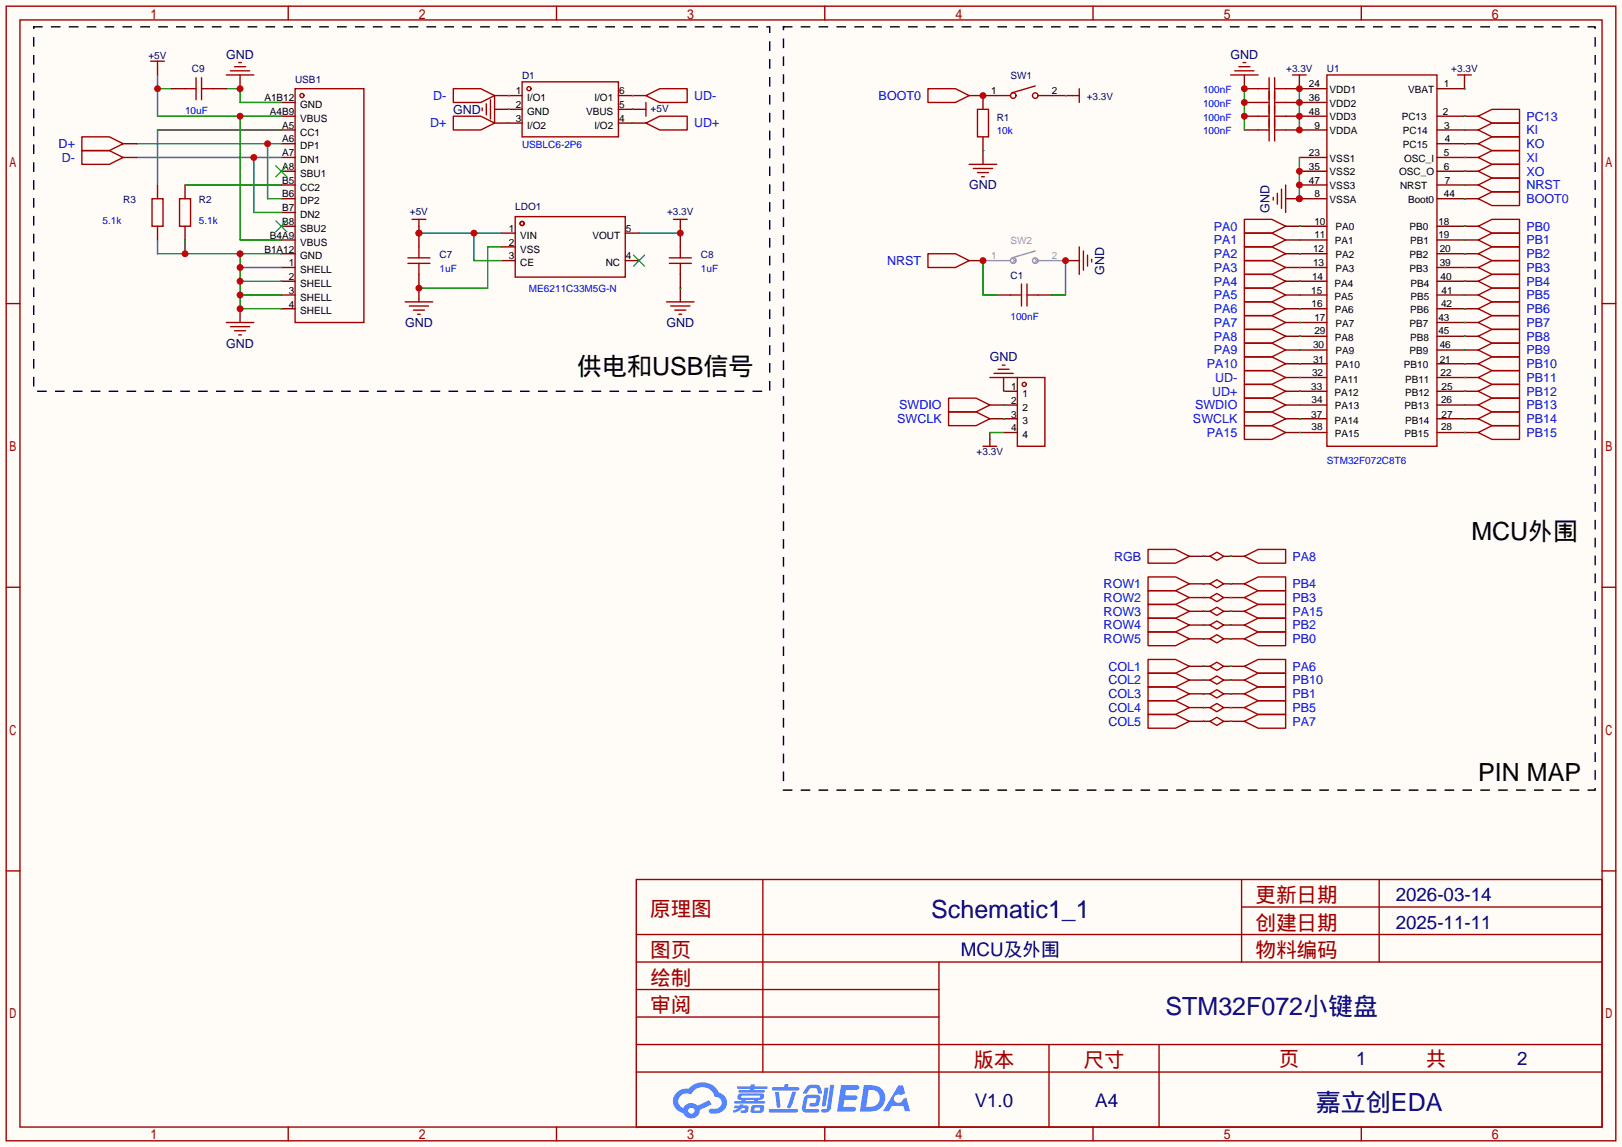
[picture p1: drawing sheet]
<svg xmlns="http://www.w3.org/2000/svg" width="299mm" height="212mm" viewBox="0 0 299 212" stroke-linecap="round" stroke-linejoin="round" font-family="sans-serif">
<path d="M0 0h299.5v211.8h-299.5z" fill="#fffcf7"/>
<g fill="none" stroke="#a10000" stroke-width=".25">
<path d="M1.1 1.1h297.2v209.6h-297.2zM3.7 3.7h292.1v204.5h-292.1zM53.2 1.1v2.6M102.7 1.1v2.6M152.3 1.1v2.6M201.8 1.1v2.6M251.3 1.1v2.6M1.1 56.1h2.6M295.8 56.1h2.5M1.1 108.5h2.6M295.8 108.5h2.5M1.1 160.8h2.6"/>
<path d="M117.5 162.4h178.3v45.8h-178.3zM117.5 177.7h178.3M117.5 172.6h178.3M140.8 162.4v35.6M173.4 177.7v30.5M229.2 162.4v15.3M229.2 167.5h66.6M254.6 162.4v15.3M295.8 160.8h2.5M117.5 182.8h55.9M117.5 198h178.3M117.5 192.9h178.3"/>
<path d="M117.5 187.8h55.9M193.7 192.9v15.3M214 192.9v15.3M53.2 208.2v2.5M102.7 208.2v2.5M152.3 208.2v2.5M201.8 208.2v2.5M251.3 208.2v2.5"/>
</g>
<g fill="#5487ff">
<path d="M155.3 200.4h2.1a.97 .97 0 0 1 1.3 .4 .53 .53 0 0 1-.7 .5h-1.8l-.2 1h1.9a.43 .43 0 0 1 .4 .5 .43 .43 0 0 1-.5 .3h-1.9l-.2 1.3h1.7a.45 .45 0 0 1 .6 .2 .45 .45 0 0 1-.2 .6l-3.2 .1z"/>
<path d="M165.9 200.5h.8l.4 1.4-.7 .4a.82 .82 0 0 0-1.2 .1 .82 .82 0 0 0 .1 1.1 .82 .82 0 0 0 1.2 0l.2-.5 .6-.3 .7 2.5h-.9l-.3-1h-2.1l-.6 1h-1.1z"/>
<path d="M152.2 200.9h.8l-.5 3.2a.36 .36 0 0 1-.4 .3 .36 .36 0 0 1-.3-.4z"/>
<path d="M153.3 200.4h.7l-.6 4.3a1.13 1.13 0 0 1-1.8 .6l.2-.4 .7-.1 .2-.2z"/>
<path d="M149 200.7l.6-.4h1a.77 .77 0 0 1 .9 .6l.3 .9-.2 .2h-.5l-.4-1h-.9a1.3 1.3 0 0 0-.8 .9l-.6 .1-.2-.2z"/>
<path d="M148.6 202.5l.5-.3h1.7a.66 .66 0 0 1 .6 .9l-.1 .4a.81 .81 0 0 1-.9 .9h-.7a.32 .32 0 0 1-.3-.4 .32 .32 0 0 1 .4-.3h.7l.3-.9-1.7 .1-.3 1.9h2.1a.32 .32 0 0 1 .4 .4 .32 .32 0 0 1-.4 .3l-2.3-.1-.5-.3v-.5z"/>
<path d="M142 204.8h5a.33 .33 0 0 1 .3 .4 .33 .33 0 0 1-.3 .3h-4.9l-.2-.2z"/>
<path d="M146.3 201.6h.7l-1 2.9a.36 .36 0 0 1-.4 .2 .36 .36 0 0 1-.3-.3z"/>
<path d="M143.1 201.7h.7l.3 2.6a.34 .34 0 0 1-.3 .3 .34 .34 0 0 1-.4-.2z"/>
<path d="M142.6 200.8h2.2l.1-.4 .1-.2h.6l-.1 .6h1.8a.32 .32 0 0 1 .3 .3 .32 .32 0 0 1-.4 .3h-4.5l-.1-.1z"/>
<path d="M135.6 204.2h.9l.1-.2 .7-.1-.1 .3h.9a.82 .82 0 0 1-.6 1.3h-.7v-.4l.7-.1v-.3h-.5l-.5 .4-1 .4-.2-.4 1-.4h-.8z"/>
<path d="M136.1 200.6h2.5v-.3h.8l-.1 .3h2.2l.2 .3-.2 .2h-2.3v.3h1.8l.2 .2-.2 .2h-4.5l-.2-.2 .1-.2h2l.1-.3h-2.3l-.1-.2z"/>
<path d="M159.5 200.4l-.7 4.9h1.6a2.47 2.47 0 0 0 2.9-1.7 2.47 2.47 0 0 0-1.4-3zM160.4 201.3a1.61 1.61 0 0 1 2 1.4 1.61 1.61 0 0 1-1.8 1.7h-.7z"/>
<path d="M136.3 202.2a.55 .55 0 0 0-.2 .7 .55 .55 0 0 0 .7 .2l.1 .3h-1.3v.4h5.5l.2-.2-.2-.2h-1.2l.2-.3a.7 .7 0 0 0 .8-.2 .7 .7 0 0 0 0-.9h-4.1zM136.9 202.4h3.3l.2 .1-.2 .2h-3.2l-.2-.1zM137.6 203.1h1.7l-.2 .3h-1.4z"/>
<path d="M138.8 204.3a1.05 1.05 0 0 0-.1 1.2 2.91 2.91 0 0 0 2.2-.2 .98 .98 0 0 0 0-1.2h-1.6zM139.4 204.6l.8-.1 .1 .1v.3l-.2 .2h-.8z"/>
<path d="M125 201.7a2.23 2.23 0 0 0-.7 2.3 2.23 2.23 0 0 0 1.8 1.6 1.58 1.58 0 0 0 1.8 .9 1.58 1.58 0 0 0 1.3-1.5l2.2-1-.5-.8-2.1 1a1.65 1.65 0 0 0-2.6 .5 1.45 1.45 0 0 1-.8-2 1.45 1.45 0 0 1 2-.7l.2 .1a2.3 2.3 0 0 1 2.3-1.3 2.3 2.3 0 0 1 2.1 1.7 1.12 1.12 0 0 1 1.2 1.1 1.12 1.12 0 0 1-1.1 1.2h-.7a.45 .45 0 0 0-.6 .3 .45 .45 0 0 0 .5 .6 2.26 2.26 0 0 0 2.9-2.5 2.04 2.04 0 0 0-1.5-1.4 3.3 3.3 0 0 0-5.5-.7l-1.2 .1zM127.1 205.2a.57 .57 0 0 1 1.1 0 .57 .57 0 0 1-1.1 0z"/>
</g>
<g fill="none" stroke="#870000" stroke-width=".25">
<path d="M239.9 16.4h5.1M239.9 18.9h5.1M265.3 16.4h5.1M239.9 21.5h5.1M239.9 24h5.1M239.9 34.2h5.1M239.9 36.7h5.1M239.9 29.1h5.1M239.9 31.6h5.1M265.3 21.5h5.1M265.3 24h5.1M265.3 26.5h5.1"/>
<path d="M265.3 34.2h5.1M265.3 36.7h5.1M265.3 29.1h5.1M265.3 31.6h5.1M239.9 41.8h5.1M239.9 44.3h5.1M239.9 46.9h5.1M239.9 49.4h5.1M239.9 51.9h5.1M239.9 54.5h5.1M239.9 57h5.1M239.9 59.6h5.1"/>
<path d="M265.3 41.8h5.1M265.3 44.3h5.1M265.3 46.9h5.1M265.3 49.4h5.1M265.3 51.9h5.1M265.3 54.5h5.1M265.3 57h5.1M265.3 59.6h5.1M239.9 62.1h5.1M239.9 64.6h5.1M239.9 67.2h5.1M239.9 69.7h5.1"/>
<path d="M239.9 72.3h5.1M239.9 74.8h5.1M239.9 77.3h5.1M239.9 79.9h5.1M265.3 62.1h5.1M265.3 64.6h5.1M265.3 67.2h5.1M265.3 69.7h5.1M265.3 72.3h5.1M265.3 74.8h5.1M265.3 77.3h5.1M265.3 79.9h5.1"/>
</g>
<path d="M245 13.8h20.3v68.6h-20.3z" fill="none" stroke="#a10000" stroke-width=".25"/>
<path d="M239.9 29.1v7.6" fill="none" stroke="#008700" stroke-width=".25"/>
<g fill="#c00">
<circle cx="239.9" cy="31.6" r=".63"/>
<circle cx="239.9" cy="34.2" r=".63"/>
<circle cx="239.9" cy="36.7" r=".63"/>
</g>
<path d="M237.4 36.7h2.5" fill="none" stroke="#870000" stroke-width=".25"/>
<circle cx="239.9" cy="36.7" r=".63" fill="#c00"/>
<g fill="none" stroke="#a10000" stroke-width=".25">
<path d="M171.3 16.4h5.1l2.5 1.3-2.5 1.2h-5.1zM184 17.7h2.6M191.1 15.9l-4.3 1.2M191.6 17.7h2.6M198 17.7h1.3M199.3 16.4v2.5M238.6 13.8h2.6M239.9 13.8v1.3M269.1 13.8h2.6M270.4 13.8v1.3M178.9 30.4h5.1M179.7 31.1h3.6"/>
<path d="M180.5 31.9h2M181.2 32.6h.5M235.1 36.4v.6M235.8 35.7v2M236.6 34.9v3.6M237.4 34.2v5M272.9 34.2l2.6-1.3h5v2.5h-5zM272.9 36.7l2.6-1.3h5v2.6h-5zM272.9 29.1l2.6-1.3h5v2.6h-5zM272.9 31.6l2.6-1.2h5v2.5h-5zM272.9 26.5l2.6-1.2h5v2.5h-5zM272.9 24l2.6-1.3h5v2.6h-5z"/>
<path d="M272.9 21.5l2.6-1.3h5v2.5h-5zM171.3 46.9h5.1l2.5 1.2-2.5 1.3h-5.1zM186.6 54.5h2M188.6 52.5v4M189.6 52.5v4M189.6 54.5h2M199.3 45.6v5.1M200 46.4v3.5M200.8 47.1v2M201.5 47.9v.5M229.7 68.5h5.1l2.6 1.2-2.6 1.3h-5.1zM229.7 71h5.1l2.6 1.3-2.6 1.2h-5.1z"/>
<path d="M229.7 73.5h5.1l2.6 1.3-2.6 1.3h-5.1zM229.7 76.1h5.1l2.6 1.2-2.6 1.3h-5.1zM229.7 78.6h5.1l2.6 1.3-2.6 1.3h-5.1z"/>
<circle cx="187.1" cy="17.7" r=".51"/>
<circle cx="191.1" cy="17.7" r=".51"/>
</g>
<g fill="none" stroke="#870000" stroke-width=".25">
<path d="M178.9 17.7h5.1M181.5 17.7v2.5M194.2 17.7h3.8M239.9 15.1v1.3M270.4 15.1v1.3M181.5 25.3v5.1M270.4 34.2h2.5M270.4 36.7h2.5M270.4 29.1h2.5M270.4 31.6h2.5M270.4 26.5h2.5M270.4 24h2.5"/>
<path d="M270.4 21.5h2.5M178.9 48.1h2.6M184 54.5h2.6M191.6 54.5h2.6M196.7 48.1h2.6M237.4 69.7h2.5M237.4 72.3h2.5M237.4 74.8h2.5M237.4 77.3h2.5M237.4 79.9h2.5"/>
</g>
<g fill="none" stroke="#008700" stroke-width=".25">
<path d="M181.5 17.7h.1M239.9 16.4v7.6M270.4 16.4h.1M270.4 34.2h.1M270.4 36.7h.1M270.4 29.1h.1M270.4 31.6h.1M270.4 26.5h.1M270.4 24h.1M270.4 21.5h.1M181.5 48.1v6.4h2.5M196.7 48.1v6.4h-2.5"/>
<path d="M239.9 69.7h.1M239.9 72.3h.1M239.9 74.8h.1M239.9 77.3h.1M239.9 79.9h.1"/>
</g>
<circle cx="181.5" cy="17.7" r=".63" fill="#c00"/>
<path d="M234.3 14.4v4M235.3 16.4h2.1M235.3 14.4v4M180.5 20.2h2v5.1h-2z" fill="none" stroke="#a10000" stroke-width=".25"/>
<path d="M196.7 17.7h.1M181.5 27.8h.1" fill="none" stroke="#008700" stroke-width=".25"/>
<path d="M229.7 16.4h2.6M237.4 16.4h2.5" fill="none" stroke="#870000" stroke-width=".25"/>
<circle cx="239.9" cy="16.4" r=".63" fill="#c00"/>
<path d="M232.3 16.4h2M234.3 16.9v4.1M235.3 18.9h2.1M235.3 16.9v4.1" fill="none" stroke="#a10000" stroke-width=".25"/>
<path d="M229.7 18.9h2.6M237.4 18.9h2.5" fill="none" stroke="#870000" stroke-width=".25"/>
<circle cx="239.9" cy="18.9" r=".63" fill="#c00"/>
<path d="M232.3 18.9h2M234.3 19.4v4.1M235.3 19.4v4.1M235.3 21.5h2.1" fill="none" stroke="#a10000" stroke-width=".25"/>
<path d="M229.7 21.5h2.6M237.4 21.5h2.5" fill="none" stroke="#870000" stroke-width=".25"/>
<circle cx="239.9" cy="21.5" r=".63" fill="#c00"/>
<path d="M232.3 21.5h2M234.3 22v4M235.3 24h2.1M235.3 22v4" fill="none" stroke="#a10000" stroke-width=".25"/>
<path d="M229.7 24h2.6M237.4 24h2.5" fill="none" stroke="#870000" stroke-width=".25"/>
<circle cx="239.9" cy="24" r=".63" fill="#c00"/>
<path d="M227.2 13.8h5.1M228 13.1h3.5M228.7 12.3h2.1M229.5 11.6h.5M232.3 24h2" fill="none" stroke="#a10000" stroke-width=".25"/>
<path d="M229.7 13.8v2.6" fill="none" stroke="#870000" stroke-width=".25"/>
<path d="M229.7 16.4v7.6" fill="none" stroke="#008700" stroke-width=".25"/>
<g fill="#c00">
<circle cx="229.7" cy="18.9" r=".63"/>
<circle cx="229.7" cy="16.4" r=".63"/>
<circle cx="229.7" cy="21.5" r=".63"/>
</g>
<g fill="none" stroke="#a10000" stroke-width=".25">
<path d="M76.1 40.5h2.5M77.3 40.5v1.3M95.1 40h20.3v11.2h-20.3z"/>
<circle cx="96.4" cy="41.3" r=".38"/>
</g>
<path d="M77.3 41.8v1.3M92.6 43.1h2.5M92.6 45.6h2.5M92.6 48.1h2.5M115.4 43.1h2.6M115.4 48.1h2.6" fill="none" stroke="#870000" stroke-width=".25"/>
<path d="M117 47.1l2 2M119 47.1l-2 2" fill="none" stroke="#3c3" stroke-width=".25"/>
<path d="M77.3 43.1h15.3M87.5 43.1v5h5.1" fill="none" stroke="#008700" stroke-width=".25"/>
<g fill="#c00">
<circle cx="87.5" cy="43.1" r=".63"/>
<circle cx="77.3" cy="43.1" r=".63"/>
</g>
<path d="M41.8 16.4h2.5v2.5h7.6M92.6 45.6h-2.6v7.6h-12.7M118 43.1h7.6" fill="none" stroke="#008700" stroke-width=".25"/>
<g fill="none" stroke="#870000" stroke-width=".25">
<path d="M29.1 12.6v1.2M44.3 13.8v2.6M51.9 18.9h2.6M22.7 26.5h2.6M22.7 29.1h2.6M29.1 34.2v2.5M34.2 34.2v2.5M51.9 21.5h2.6M51.9 24h2.6M51.9 26.5h2.6M51.9 29.1h2.6M51.9 31.6h2.6"/>
<path d="M51.9 34.2h2.6M51.9 36.7h2.6M51.9 39.2h2.6M29.1 41.8v2.5M34.2 41.8v2.5M44.3 57v2.6M51.9 41.8h2.6M51.9 44.3h2.6M51.9 46.9h2.6M51.9 49.4h2.6M51.9 51.9h2.6M51.9 54.5h2.6"/>
<path d="M51.9 57h2.6M77.3 53.2v2.6M125.6 41.8v1.3M125.6 53.2v2.6"/>
</g>
<g fill="none" stroke="#a10000" stroke-width=".25">
<path d="M27.8 11.3h2.6M29.1 11.3v1.3M41.8 13.8h5.1M42.5 13.1h3.6M43.3 12.3h2M44.1 11.6h.5M54.5 16.4h12.7v43.2h-12.7zM15.1 25.3h5.1l2.5 1.2-2.5 1.3h-5.1zM15.1 27.8h5.1l2.5 1.3-2.5 1.3h-5.1zM28.1 36.7h2v5.1h-2zM33.1 36.7h2.1v5.1h-2.1zM41.8 59.6h5.1"/>
<path d="M74.8 55.8h5.1M75.6 56.5h3.5M76.3 57.3h2.1M77.1 58h.5M123.1 55.8h5M123.8 56.5h3.6M124.3 40.5h2.6M124.6 57.3h2M125.3 58h.6M125.6 40.5v1.3M42.5 60.3h3.6M43.3 61.1h2"/>
<path d="M44.1 61.8h.5"/>
<circle cx="55.8" cy="17.7" r=".38"/>
</g>
<path d="M50.9 30.6l2.1 2M53 30.6l-2.1 2M50.9 40.8l2.1 2M53 40.8l-2.1 2" fill="none" stroke="#3c3" stroke-width=".25"/>
<circle cx="44.3" cy="16.4" r=".63" fill="#c00"/>
<path d="M29.1 44.3v2.6h22.8M34.2 44.3v2.6M44.3 46.9v10.1h7.6M44.3 51.9h7.6M44.3 54.5h7.6M44.3 49.4h7.6" fill="none" stroke="#008700" stroke-width=".25"/>
<g fill="#c00">
<circle cx="34.2" cy="46.9" r=".63"/>
<circle cx="44.3" cy="46.9" r=".63"/>
<circle cx="44.3" cy="49.4" r=".63"/>
<circle cx="44.3" cy="51.9" r=".63"/>
<circle cx="44.3" cy="54.5" r=".63"/>
<circle cx="44.3" cy="57" r=".63"/>
</g>
<path d="M29.1 16.4h2.5M29.1 13.8v7.7h22.8M44.3 21.5v22.8h7.6" fill="none" stroke="#008700" stroke-width=".25"/>
<g fill="#c00">
<circle cx="29.1" cy="16.4" r=".63"/>
<circle cx="44.3" cy="21.5" r=".63"/>
</g>
<path d="M25.3 29.1h26.6M34.2 34.2h17.7M46.9 29.1v10.1h5" fill="none" stroke="#008700" stroke-width=".25"/>
<circle cx="46.9" cy="29.1" r=".63" fill="#c00"/>
<path d="M25.3 26.5h26.6M49.4 26.5v10.2h2.5" fill="none" stroke="#008700" stroke-width=".25"/>
<circle cx="49.4" cy="26.5" r=".63" fill="#c00"/>
<g fill="none" stroke="#008700" stroke-width=".25">
<path d="M93.9 17.7h.1M116.7 17.7h.1M51.9 24h-22.8v10.2M93.9 20.2h.1M93.9 22.7h.1M116.7 20.2h.1M116.7 22.7h.1M239.9 59.6h.1M239.9 57h.1M239.9 54.5h.1M239.9 51.9h.1M239.9 49.4h.1"/>
<path d="M239.9 46.9h.1M239.9 44.3h.1M239.9 41.8h.1M270.4 41.8h.1M270.4 44.3h.1M270.4 46.9h.1M270.4 49.4h.1M270.4 51.9h.1M270.4 54.5h.1M270.4 57h.1M270.4 59.6h.1M239.9 67.2h.1"/>
<path d="M239.9 64.6h.1M239.9 62.1h.1M270.4 62.1h.1M270.4 64.6h.1M270.4 67.2h.1M270.4 69.7h.1M270.4 72.3h.1M270.4 74.8h.1M270.4 77.3h.1M270.4 79.9h.1M222.1 102.7h.1M222.1 107.8h.1"/>
<path d="M222.1 110.4h.1M222.1 112.9h.1M222.1 115.4h.1M222.1 118h.1M227.2 112.9h.1M227.2 110.4h.1M227.2 107.8h.1M227.2 118h.1M227.2 115.4h.1M222.1 123.1h.1M222.1 125.6h.1M222.1 128.1h.1"/>
<path d="M222.1 130.7h.1M222.1 133.2h.1M227.2 130.7h.1M227.2 128.1h.1M227.2 133.2h.1M227.2 123.1h.1M227.2 125.6h.1"/>
</g>
<g fill="none" stroke="#870000" stroke-width=".25">
<path d="M31.6 16.4h2.6M39.2 16.4h2.6M91.3 17.7h5.1M114.2 17.7h5.1M91.3 20.2h5.1M91.3 22.7h5.1M114.2 20.2h3.8M114.2 22.7h5.1M77.3 43.1v2.5M237.4 41.8h2.5M237.4 44.3h2.5M237.4 46.9h2.5"/>
<path d="M237.4 49.4h2.5M237.4 51.9h2.5M237.4 54.5h2.5M237.4 57h2.5M237.4 59.6h2.5M270.4 41.8h2.5M270.4 44.3h2.5M270.4 46.9h2.5M270.4 49.4h2.5M270.4 51.9h2.5M270.4 54.5h2.5M270.4 57h2.5"/>
<path d="M270.4 59.6h2.5M237.4 62.1h2.5M237.4 64.6h2.5M237.4 67.2h2.5M270.4 62.1h2.5M270.4 64.6h2.5M270.4 67.2h2.5M270.4 69.7h2.5M270.4 72.3h2.5M270.4 74.8h2.5M270.4 77.3h2.5M270.4 79.9h2.5"/>
<path d="M219.6 102.7h3.8M219.6 107.8h3.8M219.6 110.4h3.8M219.6 112.9h3.8M219.6 115.4h3.8M219.6 118h3.8M225.9 102.7h3.8M225.9 107.8h3.8M225.9 110.4h3.8M225.9 112.9h3.8M225.9 115.4h3.8M225.9 118h3.8"/>
<path d="M219.6 123.1h3.8M219.6 128.1h3.8M219.6 125.6h3.8M219.6 130.7h3.8M219.6 133.2h3.8M225.9 123.1h3.8M225.9 128.1h3.8M225.9 125.6h3.8M225.9 130.7h3.8M225.9 133.2h3.8"/>
</g>
<g fill="none" stroke="#a10000" stroke-width=".25">
<path d="M34.2 16.4h2M36.2 14.4v4M37.2 14.4v4M37.2 16.4h2M83.7 16.4h5.1l2.5 1.3-2.5 1.2h-5.1zM89 19.9v.5M89.8 19.2v2M90.6 18.4v3.6M91.3 17.7v5M96.4 15.1h17.8v10.2h-17.8zM119.3 17.7l2.5-1.3h5.1v2.5h-5.1zM119.3 18.9v2.6"/>
<path d="M83.7 21.5h5.1l2.5 1.2-2.5 1.3h-5.1zM118 20.2h1.3M119.3 22.7l2.5-1.2h5.1v2.5h-5.1zM77.3 48.6v2.1M229.7 58.3h5.1l2.6 1.3-2.6 1.2h-5.1zM229.7 55.8h5.1l2.6 1.2-2.6 1.3h-5.1zM229.7 53.2h5.1l2.6 1.3-2.6 1.3h-5.1zM229.7 50.7h5.1l2.6 1.2-2.6 1.3h-5.1zM229.7 48.1h5.1l2.6 1.3-2.6 1.3h-5.1zM229.7 45.6h5.1l2.6 1.3-2.6 1.2h-5.1zM229.7 43.1h5.1l2.6 1.2-2.6 1.3h-5.1zM229.7 40.5h5.1l2.6 1.3-2.6 1.3h-5.1z"/>
<path d="M272.9 41.8l2.6-1.3h5v2.6h-5zM272.9 44.3l2.6-1.2h5v2.5h-5zM272.9 46.9l2.6-1.3h5v2.5h-5zM272.9 49.4l2.6-1.3h5v2.6h-5zM272.9 51.9l2.6-1.2h5v2.5h-5zM272.9 54.5l2.6-1.3h5v2.6h-5zM272.9 57l2.6-1.2h5v2.5h-5zM272.9 59.6l2.6-1.3h5v2.5h-5zM229.7 65.9h5.1l2.6 1.3-2.6 1.3h-5.1zM229.7 63.4h5.1l2.6 1.2-2.6 1.3h-5.1zM229.7 60.8h5.1l2.6 1.3-2.6 1.3h-5.1zM272.9 62.1l2.6-1.3h5v2.6h-5z"/>
<path d="M272.9 64.6l2.6-1.2h5v2.5h-5zM272.9 67.2l2.6-1.3h5v2.6h-5zM272.9 69.7l2.6-1.2h5v2.5h-5zM272.9 72.3l2.6-1.3h5v2.5h-5zM272.9 74.8l2.6-1.3h5v2.6h-5zM272.9 77.3l2.6-1.2h5v2.5h-5zM272.9 79.9l2.6-1.3h5v2.6h-5zM212 101.5h5l2.6 1.2-2.6 1.3h-5zM212 106.6h5l2.6 1.2-2.6 1.3h-5zM212 109.1h5l2.6 1.3-2.6 1.2h-5zM212 111.6h5l2.6 1.3-2.6 1.3h-5zM212 114.2h5l2.6 1.2-2.6 1.3h-5z"/>
<path d="M212 116.7h5l2.6 1.3-2.6 1.3h-5zM223.4 102.7l1.3-.7 1.2 .7-1.2 .8zM223.4 107.8l1.3-.7 1.2 .7-1.2 .8zM223.4 110.4l1.3-.8 1.2 .8-1.2 .7zM223.4 112.9l1.3-.8 1.2 .8-1.2 .8zM223.4 115.4l1.3-.7 1.2 .7-1.2 .8zM223.4 118l1.3-.8 1.2 .8-1.2 .7zM229.7 102.7l2.6-1.2h5.1v2.5h-5.1zM229.7 112.9l2.6-1.3h5.1v2.6h-5.1zM229.7 110.4l2.6-1.3h5.1v2.5h-5.1zM229.7 107.8l2.6-1.2h5.1v2.5h-5.1zM229.7 118l2.6-1.3h5.1v2.6h-5.1z"/>
<path d="M229.7 115.4l2.6-1.2h5.1v2.5h-5.1zM212 121.8h5l2.6 1.3-2.6 1.2h-5zM212 126.9h5l2.6 1.2-2.6 1.3h-5zM212 124.3h5l2.6 1.3-2.6 1.3h-5zM212 129.4h5l2.6 1.3-2.6 1.3h-5zM212 132h5l2.6 1.2-2.6 1.3h-5zM223.4 123.1l1.3-.8 1.2 .8-1.2 .7zM223.4 125.6l1.3-.8 1.2 .8-1.2 .8zM223.4 128.1l1.3-.7 1.2 .7-1.2 .8zM223.4 130.7l1.3-.8 1.2 .8-1.2 .7zM223.4 133.2l1.3-.7 1.2 .7-1.2 .8zM229.7 130.7l2.6-1.3h5.1v2.6h-5.1z"/>
<path d="M229.7 128.1l2.6-1.2h5.1v2.5h-5.1zM229.7 133.2l2.6-1.2h5.1v2.5h-5.1zM229.7 123.1l2.6-1.3h5.1v2.5h-5.1zM229.7 125.6l2.6-1.3h5.1v2.6h-5.1z"/>
<circle cx="97.7" cy="16.4" r=".38"/>
</g>
<circle cx="77.3" cy="43.1" r=".63" fill="#c00"/>
<path d="M75.3 47.6h4.1M77.3 45.6v2" fill="none" stroke="#a10000" stroke-width=".25"/>
<path d="M77.3 50.7v2.5" fill="none" stroke="#870000" stroke-width=".25"/>
<circle cx="77.3" cy="53.2" r=".63" fill="#c00"/>
<path d="M75.3 48.6h4.1M125.6 48.6v2.1" fill="none" stroke="#a10000" stroke-width=".25"/>
<path d="M125.6 43.1v2.5" fill="none" stroke="#870000" stroke-width=".25"/>
<circle cx="125.6" cy="43.1" r=".63" fill="#c00"/>
<g fill="none" stroke="#a10000" stroke-width=".25">
<path d="M123.6 47.6h4M123.6 48.6h4M125.6 45.6v2M175.1 76.1h5.1l2.6 1.2-2.6 1.3h-5.1zM175.1 73.5h5.1l2.6 1.3-2.6 1.3h-5.1zM182.8 69.7h5M183.5 69h3.6M184.3 68.2h2M185 67.4h.5M187.8 69.7h5.1v12.7h-5.1zM181.5 82.4h2.5M182.8 81.2v1.2"/>
<circle cx="189.1" cy="71" r=".38"/>
</g>
<path d="M125.6 50.7v2.5M182.8 74.8h5M182.8 77.3h5M182.8 79.9v1.3M185.3 69.7v2.6h2.5M185.3 79.9h2.5" fill="none" stroke="#870000" stroke-width=".25"/>
<path d="M125.6 53.2h.1M182.8 79.9h2.5M185.3 72.3h.1M185.3 74.8h.1M185.3 77.3h.1" fill="none" stroke="#008700" stroke-width=".25"/>
<path d="M6.2 5h135.9v67.3h-135.9zM144.7 5h149.8v140.9h-149.8z" fill="none" stroke="#000" stroke-width=".25" stroke-dasharray="1.5 1.8"/>
<path d="M194.2 48.1h2.5" fill="none" stroke="#999" stroke-width=".25"/>
<circle cx="196.7" cy="48.1" r=".63" fill="#c00"/>
<path d="M181.5 48.1h2.5" fill="none" stroke="#999" stroke-width=".25"/>
<circle cx="181.5" cy="48.1" r=".63" fill="#c00"/>
<g fill="none" stroke="#999" stroke-width=".25">
<path d="M184 48.1h2.6M191.1 46.4l-4.3 1.2M191.6 48.1h2.6"/>
<circle cx="187.1" cy="48.1" r=".51"/>
<circle cx="191.1" cy="48.1" r=".51"/>
</g>
<path d="M186.9 47.7l.6 .6M187.5 47.9l-.6 .7M190.9 47.7l.7 .6M191.6 47.9l-.7 .7" fill="none" stroke="#999" stroke-width=".18"/>
<path d="M227.2 102.7h.1" fill="none" stroke="#008700" stroke-width=".25"/>
<g font-size="4.6">
<text x="106.6" y="69.3">供电和USB信号</text>
<text x="271.7" y="99.7">MCU外围</text>
<text x="272.9" y="144.2">PIN MAP</text>
</g>
<g font-size="4.6" fill="#000080">
<text x="171.9" y="169.6">Schematic1_1</text>
<text x="215.2" y="187.4">STM32F072小键盘</text>
<text x="243" y="205.2">嘉立创EDA</text>
</g>
<g font-size="3.8" fill="#a00000">
<text x="231.8" y="166.6">更新日期</text>
<text x="120" y="169.2">原理图</text>
<text x="231.8" y="171.7">创建日期</text>
<text x="120" y="176.8">图页</text>
<text x="231.8" y="176.8">物料编码</text>
<text x="120" y="181.9">绘制</text>
<text x="120" y="186.9">审阅</text>
<text x="179.7" y="197.1">版本</text>
<text x="200" y="197.1">尺寸</text>
<text x="236.1" y="196.8">页</text>
<text x="263.3" y="196.8">共</text>
</g>
<g font-size="3.5" fill="#000080">
<text x="257.7" y="166.4">2026-03-14</text>
<text x="257.7" y="171.5">2025-11-11</text>
<text x="177.4" y="176.6">MCU及外围</text>
<text x="250.4" y="196.6">1</text>
<text x="280.1" y="196.6">2</text>
<text x="180" y="204.5">V1.0</text>
<text x="202.2" y="204.5">A4</text>
</g>
<g font-size="2.3" fill="#000080">
<text x="41.8" y="10.8">GND</text>
<text x="227.2" y="10.8">GND</text>
<text x="83.7" y="21">GND</text>
<text x="178.9" y="35">GND</text>
<text x="234.4" y="39.3" transform="rotate(-90 234.4 39.3)">GND</text>
<text x="203.9" y="50.7" transform="rotate(-90 203.9 50.7)">GND</text>
<text x="41.8" y="64.2">GND</text>
<text x="74.8" y="60.4">GND</text>
<text x="123" y="60.4">GND</text>
<text x="182.7" y="66.7">GND</text>
</g>
<g font-size="2.3" fill="#00f">
<text x="79.4" y="23.5">D+</text>
<text x="80" y="18.5">D-</text>
<text x="128.1" y="23.5">UD+</text>
<text x="128.1" y="18.5">UD-</text>
<text x="162.2" y="18.5">BOOT0</text>
<text x="281.8" y="22.3">PC13</text>
<text x="10.8" y="27.4">D+</text>
<text x="11.4" y="29.9">D-</text>
<text x="281.8" y="29.9">XI</text>
<text x="281.8" y="27.4">KO</text>
<text x="281.8" y="24.8">KI</text>
<text x="281.8" y="35">NRST</text>
<text x="281.8" y="32.4">XO</text>
<text x="281.8" y="37.5">BOOT0</text>
<text x="224.1" y="47.7">PA2</text>
<text x="224.1" y="45.1">PA1</text>
<text x="224.1" y="42.6">PA0</text>
<text x="281.8" y="42.6">PB0</text>
<text x="281.8" y="45.1">PB1</text>
<text x="281.8" y="47.7">PB2</text>
<text x="163.8" y="48.9">NRST</text>
<text x="224.1" y="52.8">PA4</text>
<text x="224.1" y="50.2">PA3</text>
<text x="281.8" y="50.2">PB3</text>
<text x="281.8" y="52.8">PB4</text>
<text x="224.1" y="57.8">PA6</text>
<text x="224.1" y="55.3">PA5</text>
<text x="281.8" y="55.3">PB5</text>
<text x="281.8" y="57.8">PB6</text>
<text x="224.1" y="65.5">PA9</text>
<text x="224.1" y="62.9">PA8</text>
<text x="224.1" y="60.4">PA7</text>
<text x="281.8" y="60.4">PB7</text>
<text x="281.8" y="62.9">PB8</text>
<text x="281.8" y="65.5">PB9</text>
<text x="222.8" y="68">PA10</text>
<text x="224.4" y="70.5">UD-</text>
<text x="281.8" y="68">PB10</text>
<text x="281.8" y="70.5">PB11</text>
<text x="166" y="75.6">SWDIO</text>
<text x="220.6" y="75.6">SWDIO</text>
<text x="223.8" y="73.1">UD+</text>
<text x="281.8" y="73.1">PB12</text>
<text x="281.8" y="75.6">PB13</text>
<text x="165.7" y="78.2">SWCLK</text>
<text x="220.3" y="78.2">SWCLK</text>
<text x="222.8" y="80.7">PA15</text>
<text x="281.8" y="78.2">PB14</text>
<text x="281.8" y="80.7">PB15</text>
<text x="205.7" y="103.6">RGB</text>
<text x="238.6" y="103.6">PA8</text>
<text x="203.8" y="108.6">ROW1</text>
<text x="203.8" y="111.2">ROW2</text>
<text x="203.8" y="113.7">ROW3</text>
<text x="238.6" y="113.7">PA15</text>
<text x="238.6" y="111.2">PB3</text>
<text x="238.6" y="108.6">PB4</text>
<text x="203.8" y="116.3">ROW4</text>
<text x="203.8" y="118.8">ROW5</text>
<text x="238.6" y="118.8">PB0</text>
<text x="238.6" y="116.3">PB2</text>
<text x="204.7" y="123.9">COL1</text>
<text x="238.6" y="123.9">PA6</text>
<text x="204.7" y="129">COL3</text>
<text x="204.7" y="126.4">COL2</text>
<text x="204.7" y="131.5">COL4</text>
<text x="238.6" y="131.5">PB5</text>
<text x="238.6" y="129">PB1</text>
<text x="238.6" y="126.4">PB10</text>
<text x="204.7" y="134">COL5</text>
<text x="238.6" y="134">PA7</text>
</g>
<g font-size="1.8" fill="#000080">
<text x="27.4" y="10.8">+5V</text>
<text x="35.4" y="13.4">C9</text>
<text x="54.5" y="15.3">USB1</text>
<text x="96.4" y="14.7">D1</text>
<text x="186.6" y="14.7">SW1</text>
<text x="237.5" y="13.4">+3.3V</text>
<text x="245" y="13.4">U1</text>
<text x="267.9" y="13.4">+3.3V</text>
<text x="120.1" y="20.7">+5V</text>
<text x="184" y="22.3">R1</text>
<text x="200.6" y="18.5">+3.3V</text>
<text x="22.7" y="37.5">R3</text>
<text x="36.7" y="37.5">R2</text>
<text x="75.7" y="39.8">+5V</text>
<text x="95.1" y="38.8">LDO1</text>
<text x="123.2" y="39.8">+3.3V</text>
<text x="81.2" y="47.7">C7</text>
<text x="129.4" y="47.7">C8</text>
<text x="186.6" y="51.5">C1</text>
<text x="180.3" y="84">+3.3V</text>
</g>
<g font-size="1.8">
<text x="95.2" y="17.4">1</text>
<text x="114.3" y="17.4">6</text>
<text x="183" y="17.4">1</text>
<text x="194.2" y="17.4">2</text>
<text x="241.7" y="16.2">24</text>
<text x="245.5" y="17.2">VDD1</text>
<text x="260" y="17.2">VBAT</text>
<text x="266.6" y="16.2">1</text>
<text x="48.8" y="18.7">A1B12</text>
<text x="49.8" y="21.2">A4B9</text>
<text x="52.1" y="23.8">A5</text>
<text x="55.4" y="20">GND</text>
<text x="55.4" y="22.5">VBUS</text>
<text x="95.2" y="20">2</text>
<text x="95.2" y="22.5">3</text>
<text x="97.3" y="18.7">I/O1</text>
<text x="97.3" y="21.2">GND</text>
<text x="97.3" y="23.8">I/O2</text>
<text x="108.2" y="21.2">VBUS</text>
<text x="109.7" y="23.8">I/O2</text>
<text x="109.7" y="18.7">I/O1</text>
<text x="114.3" y="22.5">4</text>
<text x="114.3" y="20">5</text>
<text x="241.7" y="18.7">36</text>
<text x="241.7" y="21.2">48</text>
<text x="242.7" y="23.8">9</text>
<text x="245.5" y="19.7">VDD2</text>
<text x="245.5" y="22.2">VDD3</text>
<text x="258.8" y="22.2">PC13</text>
<text x="266.4" y="21.1">2</text>
<text x="266.7" y="23.8">3</text>
<text x="52.1" y="26.3">A6</text>
<text x="52.1" y="28.9">A7</text>
<text x="55.4" y="25">CC1</text>
<text x="55.4" y="27.6">DP1</text>
<text x="241.7" y="28.9">23</text>
<text x="245.5" y="24.8">VDDA</text>
<text x="245.5" y="29.9">VSS1</text>
<text x="259" y="24.7">PC14</text>
<text x="259" y="27.3">PC15</text>
<text x="259.3" y="29.9">OSC_I</text>
<text x="266.6" y="28.9">5</text>
<text x="266.7" y="26.3">4</text>
<text x="52.1" y="31.4">A8</text>
<text x="52.1" y="33.9">B5</text>
<text x="55.4" y="30.1">DN1</text>
<text x="55.4" y="32.7">SBU1</text>
<text x="55.4" y="35.2">CC2</text>
<text x="241.7" y="31.4">35</text>
<text x="241.7" y="33.9">47</text>
<text x="245.5" y="32.4">VSS2</text>
<text x="245.5" y="34.9">VSS3</text>
<text x="258.3" y="32.4">OSC_O</text>
<text x="258.5" y="34.9">NRST</text>
<text x="266.6" y="31.4">6</text>
<text x="266.7" y="33.9">7</text>
<text x="52.1" y="36.5">B6</text>
<text x="52.1" y="39">B7</text>
<text x="52.1" y="41.6">B8</text>
<text x="55.4" y="37.7">DP2</text>
<text x="55.4" y="40.3">DN2</text>
<text x="242.7" y="41.6">10</text>
<text x="242.7" y="36.5">8</text>
<text x="245.5" y="37.5">VSSA</text>
<text x="260" y="37.5">Boot0</text>
<text x="265.6" y="41.6">18</text>
<text x="266.6" y="36.5">44</text>
<text x="48.8" y="46.6">B1A12</text>
<text x="49.8" y="44.1">B4A9</text>
<text x="55.4" y="42.8">SBU2</text>
<text x="55.4" y="45.4">VBUS</text>
<text x="55.4" y="47.9">GND</text>
<text x="94" y="42.8">1</text>
<text x="94" y="45.4">2</text>
<text x="94" y="47.9">3</text>
<text x="96.1" y="44.1">VIN</text>
<text x="96.1" y="46.6">VSS</text>
<text x="109.4" y="44.1">VOUT</text>
<text x="115.6" y="47.9">4</text>
<text x="115.6" y="42.8">5</text>
<text x="242.4" y="46.5">12</text>
<text x="242.7" y="43.9">11</text>
<text x="246.5" y="45.1">PA1</text>
<text x="246.6" y="42.6">PA0</text>
<text x="246.6" y="47.6">PA2</text>
<text x="260.2" y="42.6">PB0</text>
<text x="260.2" y="47.6">PB2</text>
<text x="260.3" y="45.1">PB1</text>
<text x="265.6" y="43.9">19</text>
<text x="265.8" y="46.5">20</text>
<text x="53.3" y="49.2">1</text>
<text x="53.3" y="51.7">2</text>
<text x="55.4" y="50.4">SHELL</text>
<text x="55.4" y="53">SHELL</text>
<text x="96.1" y="49.2">CE</text>
<text x="111.8" y="49.2">NC</text>
<text x="242.2" y="51.7">14</text>
<text x="242.4" y="49.2">13</text>
<text x="246.4" y="52.9">PA4</text>
<text x="246.6" y="50.2">PA3</text>
<text x="260.2" y="50.2">PB3</text>
<text x="260.4" y="52.9">PB4</text>
<text x="265.8" y="49.2">39</text>
<text x="266" y="51.7">40</text>
<text x="53.3" y="54.3">3</text>
<text x="53.3" y="56.8">4</text>
<text x="55.4" y="55.5">SHELL</text>
<text x="55.4" y="58.1">SHELL</text>
<text x="242.1" y="54.3">15</text>
<text x="242.2" y="56.6">16</text>
<text x="242.7" y="59.3">17</text>
<text x="246.4" y="55.4">PA5</text>
<text x="246.5" y="57.8">PA6</text>
<text x="260.3" y="57.8">PB6</text>
<text x="260.4" y="55.4">PB5</text>
<text x="265.6" y="59.3">43</text>
<text x="266.1" y="56.6">42</text>
<text x="266.1" y="54.3">41</text>
<text x="242.4" y="64.2">30</text>
<text x="242.7" y="61.7">29</text>
<text x="246.5" y="62.9">PA8</text>
<text x="246.6" y="60.3">PA7</text>
<text x="246.6" y="65.4">PA9</text>
<text x="260.2" y="60.3">PB7</text>
<text x="260.2" y="65.4">PB9</text>
<text x="260.3" y="62.9">PB8</text>
<text x="265.6" y="61.7">45</text>
<text x="265.8" y="64.2">46</text>
<text x="242.2" y="69.5">32</text>
<text x="242.4" y="67">31</text>
<text x="246.4" y="70.7">PA11</text>
<text x="246.6" y="68">PA10</text>
<text x="259.2" y="68">PB10</text>
<text x="259.4" y="70.7">PB11</text>
<text x="265.8" y="67">21</text>
<text x="266" y="69.5">22</text>
<text x="186.7" y="72">1</text>
<text x="186.7" y="74.6">2</text>
<text x="186.7" y="77.1">3</text>
<text x="188.8" y="73.3">1</text>
<text x="188.8" y="75.8">2</text>
<text x="242.1" y="72">33</text>
<text x="242.1" y="77.1">37</text>
<text x="242.2" y="74.4">34</text>
<text x="246.4" y="73.2">PA12</text>
<text x="246.5" y="75.6">PA13</text>
<text x="259.3" y="75.6">PB13</text>
<text x="259.4" y="73.2">PB12</text>
<text x="266.1" y="74.4">26</text>
<text x="266.1" y="72">25</text>
<text x="266.1" y="77.1">27</text>
<text x="186.7" y="79.7">4</text>
<text x="188.8" y="78.4">3</text>
<text x="188.8" y="80.9">4</text>
<text x="242.2" y="79.5">38</text>
<text x="246.4" y="78.2">PA14</text>
<text x="246.5" y="80.7">PA15</text>
<text x="259.3" y="80.7">PB15</text>
<text x="259.4" y="78.2">PB14</text>
<text x="266.1" y="79.5">28</text>
</g>
<g font-size="1.8" fill="#00f">
<text x="222.1" y="17.2">100nF</text>
<text x="34.2" y="21">10uF</text>
<text x="222.1" y="19.7">100nF</text>
<text x="222.1" y="22.3">100nF</text>
<text x="96.4" y="27.4">USBLC6-2P6</text>
<text x="184" y="24.8">10k</text>
<text x="222.1" y="24.8">100nF</text>
<text x="18.9" y="41.3">5.1k</text>
<text x="36.7" y="41.3">5.1k</text>
<text x="81.2" y="50.2">1uF</text>
<text x="129.4" y="50.2">1uF</text>
<text x="97.7" y="54">ME6211C33M5G-N</text>
<text x="186.6" y="59.1">100nF</text>
<text x="245" y="85.8">STM32F072C8T6</text>
</g>
<g font-size="1.8" fill="#999">
<text x="183" y="47.9">1</text>
<text x="186.6" y="45.1">SW2</text>
<text x="194.2" y="47.9">2</text>
</g>
</svg>
